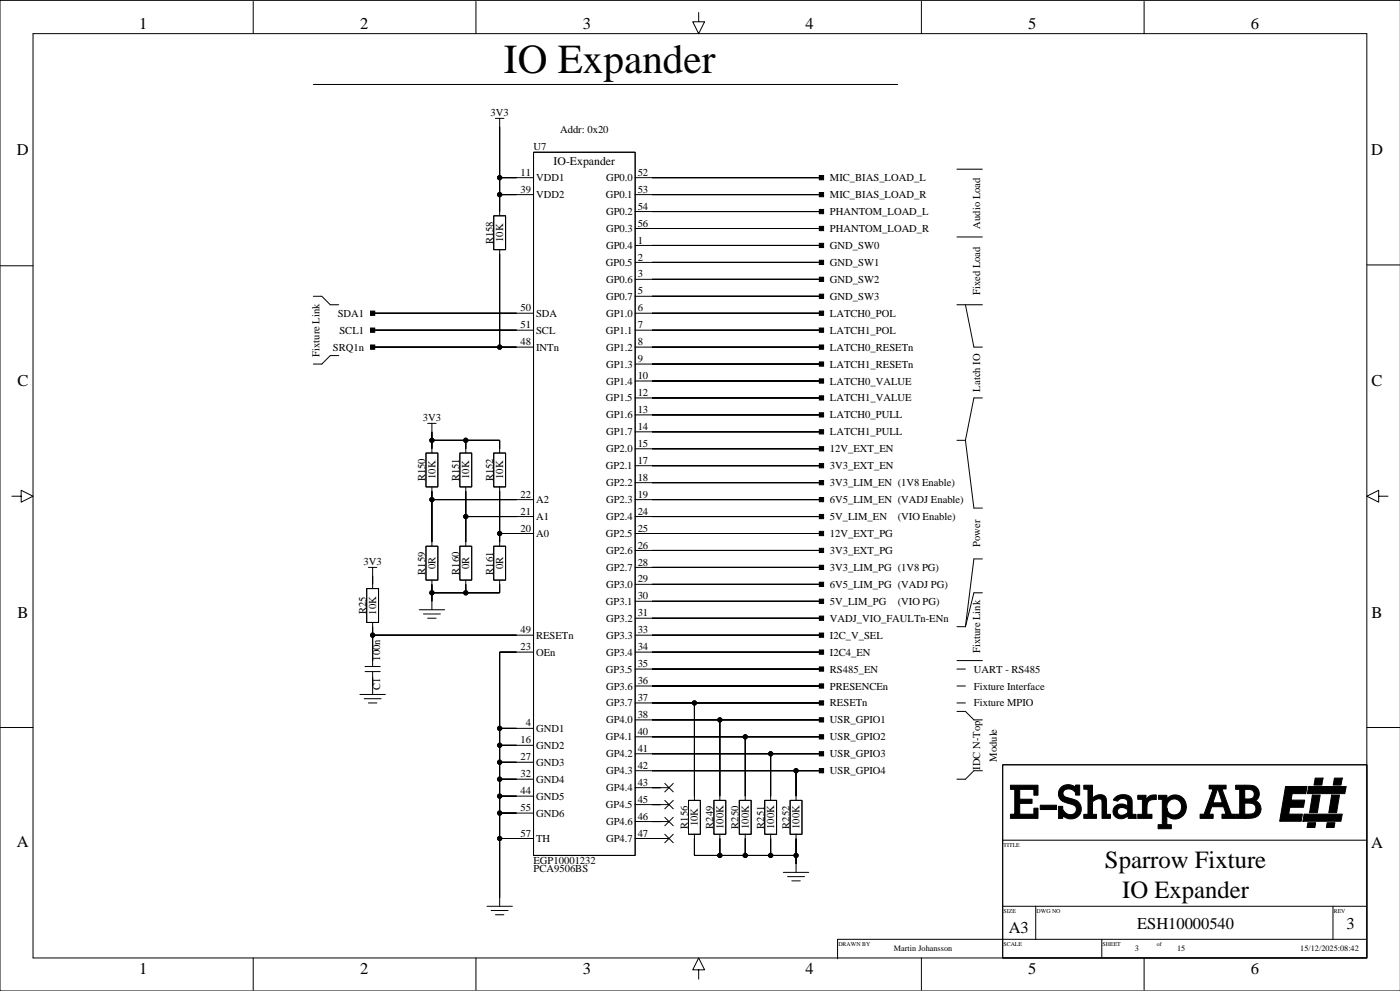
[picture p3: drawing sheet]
<svg xmlns="http://www.w3.org/2000/svg" width="420mm" height="297mm" viewBox="0 0 420 297" stroke-linecap="round" stroke-linejoin="round" font-family="sans-serif">
<g fill="none" stroke="#000" stroke-width=".3">
<path d="M9.9 10.1h400v277h-400zM75.9 .4v9.7M142.7 .4v9.7M209.5 3.7v2.8h1.8l-1.8 3.6-1.8-3.6h1.8M276.3 .4v9.7M343.1 .4v9.7M419.9 .1h-419.9v296.9h419.9M94 25.3h175.2M148.6 35.5h1.2v29.2M149.8 38h.1M149.8 35.5h1.3M149.8 53.3h10.2"/>
<path d="M149.8 58.3h10.2M160 45.6h30.5v210.8h-30.5zM190.5 53.3h55.8M190.5 58.3h55.8M287 50.7h7.6M0 79.7h9.9M148 64.7h3.6v10.1h-3.6zM149.8 74.8v29.2M190.5 78.6h55.8M190.5 73.6h55.8M190.5 63.4h55.8M190.5 68.5h55.8"/>
<path d="M287 71h7.6M409.9 79.4h9.9M94 88.8h2.5l2.5 2.5h2.6M111.7 93.9h48.3M111.7 99h48.3M190.5 88.8h55.8M190.5 83.7h55.8M190.5 93.9h55.8M190.5 99h55.8M287 91.3h7.6M289.5 91.3l2.5 12.7h2.6M101.6 106.6h-2.6l-2.5 2.5h-2.5"/>
<path d="M111.7 104h48.3M190.5 104h55.8M190.5 119.3h55.8M190.5 114.2h55.8M190.5 109.1h55.8M294.6 119.3h-2.6l-2.5 12.7M127.7 135.8h3.6v10.1h-3.6zM128.2 126.9h1.3v8.9M129.5 129.4h.1M129.5 132h20.3v3.8M129.5 126.9h1.3M137.9 135.8h3.5v10.1h-3.5z"/>
<path d="M139.7 132v3.8M148 135.8h3.6v10.1h-3.6zM190.5 129.4h55.8M190.5 124.4h55.8M190.5 134.5h55.8M190.5 139.6h55.8M287 132h2.5M289.5 132l2.5 20.3h2.6M3.6 148.7h2.7v-1.7l3.6 1.7-3.6 1.8v-1.8M129.5 149.8h30.5M129.5 145.9v17.8M139.7 154.8h20.3"/>
<path d="M139.7 145.9v17.8M149.8 159.9h10.2M149.8 145.9v17.8M190.5 159.9h55.8M190.5 154.8h55.8M190.5 144.7h55.8M190.5 149.8h55.8M413.4 148.7v-1.7l-3.5 1.7 3.5 1.8v-1.8h2.8M110 176.4h3.5v10.2h-3.5zM110.5 170.1h1.2v6.3M111.7 172.6h.1M111.7 170.1h1.3"/>
<path d="M127.7 163.7h3.6v10.2h-3.6zM129.5 173.9v8.9M137.9 163.7h3.5v10.2h-3.5zM139.7 173.9v3.8M148 163.7h3.6v10.2h-3.6zM149.8 173.9v3.8h-20.3M190.5 170.1h55.8M190.5 165h55.8M190.5 175.1h55.8M294.6 177.7h-2.6l-2.5 10.1M294.6 167.5h-2.6l-2.5 20.3M109.4 199.8h4.6"/>
<path d="M111.7 186.6v13.2M111.7 190.4h48.3M125.7 182.8h7.6M127 184h5.1M128.2 185.3h2.6M160 195.5h-10.2v76.1M190.5 190.4h55.8M190.5 195.5h55.8M190.5 180.2h55.8M190.5 185.3h55.8M287 187.8h2.5M287 198h7.6"/>
<path d="M0 218.1h9.9M107.9 208.2h7.6M109.2 209.4h5.1M109.4 201.3h4.6M110.5 210.7h2.5M111.7 201.3v6.9M149.8 218.3h10.2M190.5 210.7h55.8M190.5 205.6h55.8M190.5 200.5h55.8M190.5 215.8h55.8M208.2 210.7v29.2"/>
<path d="M215.9 215.8v24.1M287 210.7h2.5M287 205.6h2.5M287 200.5h2.5M287 213.2h2.5l2.5 2.6h2.6M409.9 218.1h9.9M149.8 223.4h10.2M149.8 228.5h10.2M149.8 233.6h10.2M149.8 238.6h10.2M190.5 236.1h10.1M190.5 220.9h55.8"/>
<path d="M190.5 225.9h55.8M190.5 231h55.8M199.3 234.8l2.6 2.6M199.3 239.9l2.6 2.5M201.9 234.8l-2.6 2.6M201.9 239.9l-2.6 2.5M206.5 239.9h3.5v10.2h-3.5zM214.1 239.9h3.5v10.2h-3.5zM221.7 239.9h3.5v10.2h-3.5zM223.5 220.9v19M229.3 239.9h3.6v10.2h-3.6zM231.1 225.9v14"/>
<path d="M236.9 239.9h3.6v10.2h-3.6zM238.7 231v8.9M294.6 231h-2.6l-2.5 2.6h-2.5M300.7 229.2h109.2v57.9h-109.2zM149.8 251.3h10.2M149.8 243.7h10.2M190.5 251.3h10.1M190.5 246.3h10.1M190.5 241.2h10.1M199.3 245l2.6 2.5M199.3 250.1l2.6 2.5M201.9 245l-2.6 2.5"/>
<path d="M201.9 250.1l-2.6 2.5M208.2 250.1v6.3h30.5M215.9 250.1v6.3M223.5 250.1v6.3M231.1 250.1v6.3M238.7 250.1v11.4M300.7 251.8h108.9M146 271.6h7.6M147.3 272.9h5.1M148.6 274.2h2.5M234.9 261.5h7.6M236.2 262.8h5"/>
<path d="M237.4 264h2.6M300.7 271.6h108.9M310.6 271.6v9.9M399.7 271.6v9.9M75.9 287.1v9.7M142.7 287.1v9.7M209.5 290.7h1.8l-1.8-3.6-1.8 3.6h1.8v2.8M276.3 287.1v9.7M330.4 281.5v5.6M343.1 287.1v9.7M409.6 281.5h-158.5v5.9"/>
<circle cx="149.8" cy="53.3" r=".63"/>
<circle cx="149.8" cy="58.3" r=".63"/>
<circle cx="149.8" cy="104" r=".63"/>
<circle cx="129.5" cy="132" r=".63"/>
<circle cx="139.7" cy="132" r=".63"/>
<circle cx="129.5" cy="149.8" r=".63"/>
<circle cx="139.7" cy="154.8" r=".63"/>
<circle cx="149.8" cy="159.9" r=".63"/>
<circle cx="129.5" cy="177.7" r=".63"/>
<circle cx="139.7" cy="177.7" r=".63"/>
<circle cx="111.7" cy="190.4" r=".63"/>
<circle cx="149.8" cy="218.3" r=".63"/>
<circle cx="208.2" cy="210.7" r=".63"/>
<circle cx="215.9" cy="215.8" r=".63"/>
<circle cx="149.8" cy="233.6" r=".63"/>
<circle cx="149.8" cy="238.6" r=".63"/>
<circle cx="149.8" cy="223.4" r=".63"/>
<circle cx="149.8" cy="228.5" r=".63"/>
<circle cx="223.5" cy="220.9" r=".63"/>
<circle cx="231.1" cy="225.9" r=".63"/>
<circle cx="238.7" cy="231" r=".63"/>
<circle cx="149.8" cy="251.3" r=".63"/>
<circle cx="149.8" cy="243.7" r=".63"/>
<circle cx="215.9" cy="256.4" r=".63"/>
<circle cx="223.5" cy="256.4" r=".63"/>
<circle cx="231.1" cy="256.4" r=".63"/>
<circle cx="238.7" cy="256.4" r=".63"/>
</g>
<g fill="#000" stroke="#000" stroke-width=".3">
<path d="M149.8 38v15.3z" fill-rule="evenodd"/>
<path d="M149.8 58.3v5.1z" fill-rule="evenodd"/>
<path d="M149.8 53.3v5z" fill-rule="evenodd"/>
<path d="M149.8 58.3h5.1z" fill-rule="evenodd"/>
<path d="M149.8 53.3h5.1z" fill-rule="evenodd"/>
<path d="M245.7 52.6h1.3v1.3h-1.3z" fill-rule="evenodd"/>
<path d="M245.7 57.7h1.3v1.3h-1.3z" fill-rule="evenodd"/>
<path d="M195.5 53.3h50.8z" fill-rule="evenodd"/>
<path d="M195.5 58.3h50.8z" fill-rule="evenodd"/>
<path d="M149.8 76.1v27.9z" fill-rule="evenodd"/>
<path d="M245.7 72.9h1.3v1.3h-1.3z" fill-rule="evenodd"/>
<path d="M245.7 78h1.3v1.3h-1.3z" fill-rule="evenodd"/>
<path d="M245.7 62.8h1.3v1.2h-1.3z" fill-rule="evenodd"/>
<path d="M245.7 67.9h1.3v1.2h-1.3z" fill-rule="evenodd"/>
<path d="M195.5 73.6h50.8z" fill-rule="evenodd"/>
<path d="M195.5 78.6h50.8z" fill-rule="evenodd"/>
<path d="M195.5 63.4h50.8z" fill-rule="evenodd"/>
<path d="M195.5 68.5h50.8z" fill-rule="evenodd"/>
<path d="M111.1 93.3h1.3v1.2h-1.3z" fill-rule="evenodd"/>
<path d="M111.1 98.3h1.3v1.3h-1.3z" fill-rule="evenodd"/>
<path d="M111.7 93.9h43.2z" fill-rule="evenodd"/>
<path d="M111.7 99h43.2z" fill-rule="evenodd"/>
<path d="M245.7 83.1h1.3v1.3h-1.3z" fill-rule="evenodd"/>
<path d="M245.7 88.2h1.3v1.2h-1.3z" fill-rule="evenodd"/>
<path d="M245.7 93.3h1.3v1.2h-1.3z" fill-rule="evenodd"/>
<path d="M245.7 98.3h1.3v1.3h-1.3z" fill-rule="evenodd"/>
<path d="M195.5 83.7h50.8z" fill-rule="evenodd"/>
<path d="M195.5 88.8h50.8z" fill-rule="evenodd"/>
<path d="M195.5 93.9h50.8z" fill-rule="evenodd"/>
<path d="M195.5 99h50.8z" fill-rule="evenodd"/>
<path d="M111.1 103.4h1.3v1.3h-1.3z" fill-rule="evenodd"/>
<path d="M111.7 104h38.1z" fill-rule="evenodd"/>
<path d="M149.8 104h5.1z" fill-rule="evenodd"/>
<path d="M245.7 103.4h1.3v1.3h-1.3z" fill-rule="evenodd"/>
<path d="M245.7 108.5h1.3v1.3h-1.3z" fill-rule="evenodd"/>
<path d="M245.7 113.6h1.3v1.2h-1.3z" fill-rule="evenodd"/>
<path d="M245.7 118.6h1.3v1.3h-1.3z" fill-rule="evenodd"/>
<path d="M195.5 104h50.8z" fill-rule="evenodd"/>
<path d="M195.5 109.1h50.8z" fill-rule="evenodd"/>
<path d="M195.5 114.2h50.8z" fill-rule="evenodd"/>
<path d="M195.5 119.3h50.8z" fill-rule="evenodd"/>
<path d="M129.5 129.4v2.6z" fill-rule="evenodd"/>
<path d="M129.5 132v2.5z" fill-rule="evenodd"/>
<path d="M129.5 132h10.2z" fill-rule="evenodd"/>
<path d="M139.7 132v2.5z" fill-rule="evenodd"/>
<path d="M149.8 132v2.5z" fill-rule="evenodd"/>
<path d="M139.7 132h10.1z" fill-rule="evenodd"/>
<path d="M245.7 123.7h1.3v1.3h-1.3z" fill-rule="evenodd"/>
<path d="M245.7 128.8h1.3v1.3h-1.3z" fill-rule="evenodd"/>
<path d="M245.7 133.9h1.3v1.3h-1.3z" fill-rule="evenodd"/>
<path d="M195.5 124.4h50.8z" fill-rule="evenodd"/>
<path d="M195.5 129.4h50.8z" fill-rule="evenodd"/>
<path d="M195.5 139.6h50.8z" fill-rule="evenodd"/>
<path d="M195.5 134.5h50.8z" fill-rule="evenodd"/>
<path d="M129.5 147.2v2.6z" fill-rule="evenodd"/>
<path d="M129.5 149.8v12.6z" fill-rule="evenodd"/>
<path d="M139.7 147.2v7.6z" fill-rule="evenodd"/>
<path d="M139.7 154.8v7.6z" fill-rule="evenodd"/>
<path d="M149.8 159.9v2.5z" fill-rule="evenodd"/>
<path d="M149.8 147.2v12.7z" fill-rule="evenodd"/>
<path d="M129.5 149.8h25.4z" fill-rule="evenodd"/>
<path d="M149.8 159.9h5.1z" fill-rule="evenodd"/>
<path d="M139.7 154.8h15.2z" fill-rule="evenodd"/>
<path d="M245.7 154.2h1.3v1.3h-1.3z" fill-rule="evenodd"/>
<path d="M245.7 139h1.3v1.2h-1.3z" fill-rule="evenodd"/>
<path d="M245.7 144h1.3v1.3h-1.3z" fill-rule="evenodd"/>
<path d="M245.7 149.1h1.3v1.3h-1.3z" fill-rule="evenodd"/>
<path d="M195.5 154.8h50.8z" fill-rule="evenodd"/>
<path d="M195.5 159.9h50.8z" fill-rule="evenodd"/>
<path d="M195.5 144.7h50.8z" fill-rule="evenodd"/>
<path d="M195.5 149.8h50.8z" fill-rule="evenodd"/>
<path d="M111.7 172.6v2.5z" fill-rule="evenodd"/>
<path d="M129.5 177.7v2.5z" fill-rule="evenodd"/>
<path d="M129.5 175.1v2.6z" fill-rule="evenodd"/>
<path d="M139.7 175.1v2.6z" fill-rule="evenodd"/>
<path d="M129.5 177.7h10.2z" fill-rule="evenodd"/>
<path d="M149.8 175.1v2.6z" fill-rule="evenodd"/>
<path d="M139.7 177.7h10.1z" fill-rule="evenodd"/>
<path d="M245.7 159.3h1.3v1.2h-1.3z" fill-rule="evenodd"/>
<path d="M245.7 169.4h1.3v1.3h-1.3z" fill-rule="evenodd"/>
<path d="M245.7 164.4h1.3v1.2h-1.3z" fill-rule="evenodd"/>
<path d="M245.7 174.5h1.3v1.3h-1.3z" fill-rule="evenodd"/>
<path d="M195.5 170.1h50.8z" fill-rule="evenodd"/>
<path d="M195.5 165h50.8z" fill-rule="evenodd"/>
<path d="M195.5 175.1h50.8z" fill-rule="evenodd"/>
<path d="M111.7 190.4v7.6z" fill-rule="evenodd"/>
<path d="M111.7 187.8v2.6z" fill-rule="evenodd"/>
<path d="M149.8 195.5v22.8z" fill-rule="evenodd"/>
<path d="M111.7 190.4h43.2z" fill-rule="evenodd"/>
<path d="M149.8 195.5h5.1z" fill-rule="evenodd"/>
<path d="M245.7 179.6h1.3v1.3h-1.3z" fill-rule="evenodd"/>
<path d="M245.7 189.7h1.3v1.3h-1.3z" fill-rule="evenodd"/>
<path d="M245.7 194.8h1.3v1.3h-1.3z" fill-rule="evenodd"/>
<path d="M245.7 184.7h1.3v1.2h-1.3z" fill-rule="evenodd"/>
<path d="M195.5 180.2h50.8z" fill-rule="evenodd"/>
<path d="M195.5 190.4h50.8z" fill-rule="evenodd"/>
<path d="M195.5 195.5h50.8z" fill-rule="evenodd"/>
<path d="M195.5 185.3h50.8z" fill-rule="evenodd"/>
<path d="M111.7 203.1v2.5z" fill-rule="evenodd"/>
<path d="M149.8 218.3v5.1z" fill-rule="evenodd"/>
<path d="M149.8 218.3h5.1z" fill-rule="evenodd"/>
<path d="M208.2 210.7v27.9z" fill-rule="evenodd"/>
<path d="M195.5 210.7h12.7z" fill-rule="evenodd"/>
<path d="M215.9 215.8v22.8z" fill-rule="evenodd"/>
<path d="M195.5 215.8h20.4z" fill-rule="evenodd"/>
<path d="M245.7 199.9h1.3v1.3h-1.3z" fill-rule="evenodd"/>
<path d="M245.7 205h1.3v1.3h-1.3z" fill-rule="evenodd"/>
<path d="M245.7 210.1h1.3v1.2h-1.3z" fill-rule="evenodd"/>
<path d="M245.7 215.1h1.3v1.3h-1.3z" fill-rule="evenodd"/>
<path d="M195.5 200.5h50.8z" fill-rule="evenodd"/>
<path d="M195.5 205.6h50.8z" fill-rule="evenodd"/>
<path d="M208.2 210.7h38.1z" fill-rule="evenodd"/>
<path d="M215.9 215.8h30.4z" fill-rule="evenodd"/>
<path d="M149.8 228.5v5.1z" fill-rule="evenodd"/>
<path d="M149.8 238.6v5.1z" fill-rule="evenodd"/>
<path d="M149.8 223.4v5.1z" fill-rule="evenodd"/>
<path d="M149.8 233.6v5z" fill-rule="evenodd"/>
<path d="M149.8 233.6h5.1z" fill-rule="evenodd"/>
<path d="M149.8 228.5h5.1z" fill-rule="evenodd"/>
<path d="M149.8 238.6h5.1z" fill-rule="evenodd"/>
<path d="M149.8 223.4h5.1z" fill-rule="evenodd"/>
<path d="M195.5 236.1h2.6z" fill-rule="evenodd"/>
<path d="M195.5 220.9h28z" fill-rule="evenodd"/>
<path d="M223.5 220.9v17.7z" fill-rule="evenodd"/>
<path d="M231.1 225.9v12.7z" fill-rule="evenodd"/>
<path d="M195.5 225.9h35.6z" fill-rule="evenodd"/>
<path d="M238.7 231v7.6z" fill-rule="evenodd"/>
<path d="M195.5 231h43.2z" fill-rule="evenodd"/>
<path d="M245.7 220.2h1.3v1.3h-1.3z" fill-rule="evenodd"/>
<path d="M245.7 225.3h1.3v1.3h-1.3z" fill-rule="evenodd"/>
<path d="M245.7 230.4h1.3v1.2h-1.3z" fill-rule="evenodd"/>
<path d="M223.5 220.9h22.8z" fill-rule="evenodd"/>
<path d="M231.1 225.9h15.2z" fill-rule="evenodd"/>
<path d="M238.7 231h7.6z" fill-rule="evenodd"/>
<path d="M393.5 238.3h2.4l-.9 5.3h-2.3z" fill-rule="evenodd"/>
<path d="M394.4 233.2h2.3l-.3 2.1h-2.4z" fill-rule="evenodd"/>
<path d="M399.3 238.3h2.4l-.9 5.3h-2.3z" fill-rule="evenodd"/>
<path d="M392.4 235.7h11.3l-.4 2.2h-11.3z" fill-rule="evenodd"/>
<path d="M400.1 233.2h2.4l-.4 2.1h-2.3z" fill-rule="evenodd"/>
<path d="M149.8 251.3v17.8z" fill-rule="evenodd"/>
<path d="M149.8 243.7v7.6z" fill-rule="evenodd"/>
<path d="M149.8 243.7h5.1z" fill-rule="evenodd"/>
<path d="M149.8 251.3h5.1z" fill-rule="evenodd"/>
<path d="M195.5 241.2h2.6z" fill-rule="evenodd"/>
<path d="M195.5 246.3h2.6z" fill-rule="evenodd"/>
<path d="M195.5 251.3h2.6z" fill-rule="evenodd"/>
<path d="M208.2 251.3v5.1z" fill-rule="evenodd"/>
<path d="M208.2 256.4h7.7z" fill-rule="evenodd"/>
<path d="M215.9 251.3v5.1z" fill-rule="evenodd"/>
<path d="M223.5 251.3v5.1z" fill-rule="evenodd"/>
<path d="M215.9 256.4h7.6z" fill-rule="evenodd"/>
<path d="M231.1 251.3v5.1z" fill-rule="evenodd"/>
<path d="M223.5 256.4h7.6z" fill-rule="evenodd"/>
<path d="M238.7 251.3v5.1z" fill-rule="evenodd"/>
<path d="M238.7 256.4v2.5z" fill-rule="evenodd"/>
<path d="M231.1 256.4h7.6z" fill-rule="evenodd"/>
<path d="M303 235.4h8.3v3h-1.3v-1.8h-4.2v3h3.7v1.2h-3.7v3.3h4.2v-1.9h1.3v3.1h-8.3v-1.2h1.3v-7.5h-1.3z" fill-rule="evenodd"/>
<path d="M311.9 241.3h4.9v1.3h-4.9z" fill-rule="evenodd"/>
<path d="M318.1 236.1a3.4 3.4 0 0 1 4.4-.1v-.7h1.2v3h-1.2a1.9 1.9 0 0 0-2.1-1.8 1.37 1.37 0 0 0-1.7 1.3 1.37 1.37 0 0 0 1.6 1.4l1.1 .2a3.1 3.1 0 0 1 2.6 4.3 3.1 3.1 0 0 1-4.9 1.1l-.4-.3v.8h-1.3v-3.6h1.3a2.36 2.36 0 0 0 2.3 2.5 1.61 1.61 0 0 0 1.8-1.6 1.61 1.61 0 0 0-1.8-1.6l-1-.3a2.79 2.79 0 0 1-2.4-1.7 2.79 2.79 0 0 1 .5-2.9z" fill-rule="evenodd"/>
<path d="M325 235.4h2.6v3.8a2.57 2.57 0 0 1 3.9-.3l.3 1.2v4h1.2v1.2h-2.5l-.1-4.9-.2-.8a1.58 1.58 0 0 0-2.1 .4l-.5 .3v3.8h1.2v1.2h-3.8v-1.2h1.2v-7.5h-1.2z" fill-rule="evenodd"/>
<path d="M334.5 239a3.3 3.3 0 0 1 4.7 .2l.3 1.1v3.8h1.2v1.2h-2.4l-.1-2.6a1.8 1.8 0 0 0-3.1 .2 1.32 1.32 0 0 0 .6 1.4 1.32 1.32 0 0 0 1.5-.1l.9-.7v1.1a2.39 2.39 0 0 1-3.2 .6 2.39 2.39 0 0 1-.8-3.2 2.93 2.93 0 0 1 4.1-.4l-.1-1.4-.4-.5a1.85 1.85 0 0 0-2.6 .4l-1.3-.3z" fill-rule="evenodd"/>
<path d="M341.2 238.4h2.4v1.5l.5-.8 .7-.6 1.9-.2v1.3a2.04 2.04 0 0 0-2.7 1.6l-.1 2.9h1.5v1.2h-4.2v-1.2h1.4v-4.5h-1.4z" fill-rule="evenodd"/>
<path d="M347.4 238.4h2.5v1.1a3.4 3.4 0 0 1 4.4-.7 3.4 3.4 0 0 1 1.3 4.3 3.4 3.4 0 0 1-5.7 1.3v-2.1l.4 1a2.29 2.29 0 0 0 3.2 .3 2.29 2.29 0 0 0 .3-3.2 2.29 2.29 0 0 0-3.2-.3l-.6 .8-.1 .8v5.5h1.3v1.2h-3.9v-1.2h1.2v-7.6h-1.1z" fill-rule="evenodd"/>
<path d="M362.6 235.4h2.5v1.1l-1.4 4.1h2.8l-1.4-4.1v-1.1h2.6v1.1h-1.3l2.8 7.6h1.1v1.2h-3.9v-1.2h1.3l-.8-2.3h-3.6l-.7 2.3h1.2v1.2h-3.9v-1.2h1.2l2.7-7.6h-1.2z" fill-rule="evenodd"/>
<path d="M370.5 235.4h2.7v4.1h1a1.51 1.51 0 0 0 1.9-1.5 1.51 1.51 0 0 0-1.9-1.4h-.9v-1.2h.5a3 3 0 0 1 3.7 1.7 2.38 2.38 0 0 1-1.1 2.9 2.77 2.77 0 0 1 1.6 3.4 2.77 2.77 0 0 1-3.3 1.9h-1.4v-1.2l1.5-.1a1.68 1.68 0 0 0 1.8-1.8 1.68 1.68 0 0 0-2.2-1.5h-1.2v4.6h-2.7v-1.2h1.2v-7.5h-1.2z" fill-rule="evenodd"/>
<path d="M385.5 235.7h6.4l-.3 2.2h-4.1l-.4 1.9h4.1l-.3 2.2h-4.1l-.4 2h4.1l-.3 2.2h-6.5z" fill-rule="evenodd"/>
<path d="M391 244h11.5l-.4 2.2h-11.4z" fill-rule="evenodd"/>
<path d="M392.2 246.6h2.3l-.2 1.4h-2.3z" fill-rule="evenodd"/>
<path d="M398 246.6h2.3l-.2 1.4h-2.4z" fill-rule="evenodd"/>
<circle cx="149.8" cy="53.3" r=".63"/>
<circle cx="149.8" cy="58.3" r=".63"/>
<circle cx="149.8" cy="104" r=".63"/>
<circle cx="129.5" cy="132" r=".63"/>
<circle cx="139.7" cy="132" r=".63"/>
<circle cx="129.5" cy="149.8" r=".63"/>
<circle cx="139.7" cy="154.8" r=".63"/>
<circle cx="149.8" cy="159.9" r=".63"/>
<circle cx="129.5" cy="177.7" r=".63"/>
<circle cx="139.7" cy="177.7" r=".63"/>
<circle cx="111.7" cy="190.4" r=".63"/>
<circle cx="149.8" cy="218.3" r=".63"/>
<circle cx="208.2" cy="210.7" r=".63"/>
<circle cx="215.9" cy="215.8" r=".63"/>
<circle cx="149.8" cy="233.6" r=".63"/>
<circle cx="149.8" cy="238.6" r=".63"/>
<circle cx="149.8" cy="223.4" r=".63"/>
<circle cx="149.8" cy="228.5" r=".63"/>
<circle cx="223.5" cy="220.9" r=".63"/>
<circle cx="231.1" cy="225.9" r=".63"/>
<circle cx="238.7" cy="231" r=".63"/>
<circle cx="149.8" cy="251.3" r=".63"/>
<circle cx="149.8" cy="243.7" r=".63"/>
<circle cx="215.9" cy="256.4" r=".63"/>
<circle cx="223.5" cy="256.4" r=".63"/>
<circle cx="231.1" cy="256.4" r=".63"/>
<circle cx="238.7" cy="256.4" r=".63"/>
</g>
<text font-size="12.3" x="151.1" y="21.8">IO Expander</text>
<g font-size="7.4">
<text x="331.3" y="260.2">Sparrow Fixture</text>
<text x="336.5" y="269">IO Expander</text>
</g>
<g font-size="4.9">
<text x="41.7" y="8.7">1</text>
<text x="108" y="8.7">2</text>
<text x="174.7" y="8.7">3</text>
<text x="241.5" y="8.7">4</text>
<text x="308.3" y="8.7">5</text>
<text x="375.1" y="8.7">6</text>
<text x="5.1" y="46.5">D</text>
<text x="411.1" y="46.5">D</text>
<text x="5.2" y="115.8">C</text>
<text x="411.3" y="115.8">C</text>
<text x="5.2" y="185.2">B</text>
<text x="411.3" y="185.2">B</text>
<text x="5.1" y="254">A</text>
<text x="411.1" y="254.2">A</text>
<text x="302.5" y="279.6">A3</text>
<text x="341" y="278.4">ESH10000540</text>
<text x="403.8" y="278.4">3</text>
<text x="41.7" y="291.8">1</text>
<text x="108" y="291.8">2</text>
<text x="174.7" y="291.8">3</text>
<text x="241.5" y="291.8">4</text>
<text x="308.3" y="291.8">5</text>
<text x="375.1" y="291.8">6</text>
</g>
<text font-size="3.5" x="166" y="49.3">IO-Expander</text>
<g font-size="3.2">
<text x="147.1" y="34.7">3V3</text>
<text x="167.9" y="40">Addr: 0x20</text>
<text x="160" y="45.1">U7</text>
<text x="156" y="52.7">11</text>
<text x="191.2" y="52.7">52</text>
<text x="156" y="57.8">39</text>
<text x="160.7" y="54.3">VDD1</text>
<text x="160.7" y="59.4">VDD2</text>
<text x="181.7" y="59.4">GP0.1</text>
<text x="181.7" y="54.3">GP0.0</text>
<text x="191.2" y="57.8">53</text>
<text x="248.9" y="54.3">MIC_BIAS_LOAD_L</text>
<text x="248.9" y="59.4">MIC_BIAS_LOAD_R</text>
<text x="181.7" y="64.5">GP0.2</text>
<text x="191.2" y="62.8">54</text>
<text x="248.9" y="64.5">PHANTOM_LOAD_L</text>
<text x="181.7" y="69.5">GP0.3</text>
<text x="191.2" y="67.9">56</text>
<text x="248.9" y="69.5">PHANTOM_LOAD_R</text>
<text x="293.9" y="68.5" transform="rotate(-90 293.9 68.5)">Audio Load</text>
<text x="147.8" y="73.2" transform="rotate(-90 147.8 73.2)">R158</text>
<text x="150.9" y="72.5" transform="rotate(-90 150.9 72.5)">10K</text>
<text x="181.7" y="74.6">GP0.4</text>
<text x="191.2" y="73">1</text>
<text x="248.9" y="74.6">GND_SW0</text>
<text x="181.7" y="79.7">GP0.5</text>
<text x="191.2" y="83.2">3</text>
<text x="191.2" y="78.1">2</text>
<text x="248.9" y="79.7">GND_SW1</text>
<text x="181.7" y="89.9">GP0.7</text>
<text x="181.7" y="84.8">GP0.6</text>
<text x="191.2" y="88.2">5</text>
<text x="248.9" y="84.8">GND_SW2</text>
<text x="248.9" y="89.9">GND_SW3</text>
<text x="293.9" y="88.5" transform="rotate(-90 293.9 88.5)">Fixed Load</text>
<text x="101.3" y="94.9">SDA1</text>
<text x="156" y="93.3">50</text>
<text x="160.7" y="94.9">SDA</text>
<text x="181.7" y="94.9">GP1.0</text>
<text x="191.2" y="93.3">6</text>
<text x="248.9" y="94.9">LATCH0_POL</text>
<text x="101.8" y="100">SCL1</text>
<text x="156" y="98.4">51</text>
<text x="160.7" y="100">SCL</text>
<text x="181.7" y="100">GP1.1</text>
<text x="191.2" y="98.4">7</text>
<text x="248.9" y="100">LATCH1_POL</text>
<text x="95.8" y="106.9" transform="rotate(-90 95.8 106.9)">Fixture Link</text>
<text x="99.8" y="105.1">SRQ1n</text>
<text x="156" y="103.5">48</text>
<text x="160.7" y="105.1">INTn</text>
<text x="181.7" y="105.1">GP1.2</text>
<text x="191.2" y="103.5">8</text>
<text x="248.9" y="105.1">LATCH0_RESETn</text>
<text x="181.7" y="110.2">GP1.3</text>
<text x="191.2" y="113.6">10</text>
<text x="191.2" y="108.6">9</text>
<text x="248.9" y="110.2">LATCH1_RESETn</text>
<text x="181.7" y="115.3">GP1.4</text>
<text x="191.2" y="118.7">12</text>
<text x="248.9" y="115.3">LATCH0_VALUE</text>
<text x="293.9" y="117.3" transform="rotate(-90 293.9 117.3)">Latch IO</text>
<text x="181.7" y="120.3">GP1.5</text>
<text x="181.7" y="125.4">GP1.6</text>
<text x="191.2" y="123.8">13</text>
<text x="248.9" y="120.3">LATCH1_VALUE</text>
<text x="248.9" y="125.4">LATCH0_PULL</text>
<text x="126.8" y="126.1">3V3</text>
<text x="181.7" y="130.5">GP1.7</text>
<text x="191.2" y="128.9">14</text>
<text x="248.9" y="130.5">LATCH1_PULL</text>
<text x="181.7" y="135.6">GP2.0</text>
<text x="191.2" y="134">15</text>
<text x="248.9" y="135.6">12V_EXT_EN</text>
<text x="130.6" y="143.6" transform="rotate(-90 130.6 143.6)">10K</text>
<text x="140.7" y="143.6" transform="rotate(-90 140.7 143.6)">10K</text>
<text x="150.9" y="143.6" transform="rotate(-90 150.9 143.6)">10K</text>
<text x="181.7" y="140.6">GP2.1</text>
<text x="191.2" y="139">17</text>
<text x="248.9" y="140.6">3V3_EXT_EN</text>
<text x="127.5" y="144.3" transform="rotate(-90 127.5 144.3)">R150</text>
<text x="137.7" y="144.3" transform="rotate(-90 137.7 144.3)">R151</text>
<text x="147.8" y="144.3" transform="rotate(-90 147.8 144.3)">R152</text>
<text x="156" y="149.2">22</text>
<text x="181.7" y="145.7">GP2.2</text>
<text x="191.2" y="144.1">18</text>
<text x="191.2" y="149.2">19</text>
<text x="248.9" y="145.7">3V3_LIM_EN (1V8 Enable)</text>
<text x="156" y="154.3">21</text>
<text x="160.7" y="155.9">A1</text>
<text x="160.7" y="150.8">A2</text>
<text x="181.7" y="155.9">GP2.4</text>
<text x="181.7" y="150.8">GP2.3</text>
<text x="191.2" y="154.3">24</text>
<text x="248.9" y="155.9">5V_LIM_EN</text>
<text x="248.9" y="150.8">6V5_LIM_EN (VADJ Enable)</text>
<text x="269.2" y="155.9">(VIO Enable)</text>
<text x="156" y="159.3">20</text>
<text x="160.7" y="161">A0</text>
<text x="181.7" y="161">GP2.5</text>
<text x="191.2" y="159.3">25</text>
<text x="248.9" y="161">12V_EXT_PG</text>
<text x="181.7" y="166">GP2.6</text>
<text x="191.2" y="164.4">26</text>
<text x="248.9" y="166">3V3_EXT_PG</text>
<text x="293.9" y="164" transform="rotate(-90 293.9 164)">Power</text>
<text x="109" y="169.2">3V3</text>
<text x="127.5" y="172.2" transform="rotate(-90 127.5 172.2)">R159</text>
<text x="130.6" y="170.7" transform="rotate(-90 130.6 170.7)">0R</text>
<text x="137.7" y="172.2" transform="rotate(-90 137.7 172.2)">R160</text>
<text x="140.7" y="170.7" transform="rotate(-90 140.7 170.7)">0R</text>
<text x="147.8" y="172.2" transform="rotate(-90 147.8 172.2)">R161</text>
<text x="150.9" y="170.7" transform="rotate(-90 150.9 170.7)">0R</text>
<text x="181.7" y="171.1">GP2.7</text>
<text x="191.2" y="169.5">28</text>
<text x="248.9" y="171.1">3V3_LIM_PG (1V8 PG)</text>
<text x="181.7" y="176.2">GP3.0</text>
<text x="191.2" y="174.6">29</text>
<text x="191.2" y="179.7">30</text>
<text x="248.9" y="176.2">6V5_LIM_PG (VADJ PG)</text>
<text x="109.8" y="184.1" transform="rotate(-90 109.8 184.1)">R25</text>
<text x="112.8" y="184.2" transform="rotate(-90 112.8 184.2)">10K</text>
<text x="181.7" y="181.3">GP3.1</text>
<text x="191.2" y="184.7">31</text>
<text x="248.9" y="181.3">5V_LIM_PG</text>
<text x="269.2" y="181.3">(VIO PG)</text>
<text x="156" y="189.8">49</text>
<text x="160.7" y="191.4">RESETn</text>
<text x="181.7" y="186.4">GP3.2</text>
<text x="181.7" y="191.4">GP3.3</text>
<text x="191.2" y="189.8">33</text>
<text x="248.9" y="191.4">I2C_V_SEL</text>
<text x="248.9" y="186.4">VADJ_VIO_FAULTn-ENn</text>
<text x="156" y="194.9">23</text>
<text x="160.7" y="196.5">OEn</text>
<text x="181.7" y="196.5">GP3.4</text>
<text x="191.2" y="194.9">34</text>
<text x="248.9" y="196.5">I2C4_EN</text>
<text x="293.9" y="195.8" transform="rotate(-90 293.9 195.8)">Fixture Link</text>
<text x="114" y="198" transform="rotate(-90 114 198)">100n</text>
<text x="181.7" y="201.6">GP3.5</text>
<text x="191.2" y="200">35</text>
<text x="248.9" y="201.6">RS485_EN</text>
<text x="292" y="201.6">UART - RS485</text>
<text x="114" y="206.8" transform="rotate(-90 114 206.8)">C1</text>
<text x="181.7" y="206.7">GP3.6</text>
<text x="191.2" y="205.1">36</text>
<text x="248.9" y="206.7">PRESENCEn</text>
<text x="292" y="206.7">Fixture Interface</text>
<text x="181.7" y="211.7">GP3.7</text>
<text x="191.2" y="210.1">37</text>
<text x="191.2" y="215.2">38</text>
<text x="248.9" y="211.7">RESETn</text>
<text x="292" y="211.7">Fixture MPIO</text>
<text x="157.6" y="217.8">4</text>
<text x="160.7" y="219.4">GND1</text>
<text x="181.7" y="221.9">GP4.1</text>
<text x="181.7" y="216.8">GP4.0</text>
<text x="191.2" y="220.3">40</text>
<text x="248.9" y="216.8">USR_GPIO1</text>
<text x="248.9" y="221.9">USR_GPIO2</text>
<text x="156" y="222.8">16</text>
<text x="156" y="227.9">27</text>
<text x="160.7" y="224.4">GND2</text>
<text x="181.7" y="227">GP4.2</text>
<text x="191.2" y="225.4">41</text>
<text x="248.9" y="227">USR_GPIO3</text>
<text x="156" y="233">32</text>
<text x="160.7" y="229.5">GND3</text>
<text x="181.7" y="232.1">GP4.3</text>
<text x="191.2" y="230.4">42</text>
<text x="248.9" y="232.1">USR_GPIO4</text>
<text x="293.9" y="230.8" transform="rotate(-90 293.9 230.8)">IDC N-Top</text>
<text x="298.9" y="228.3" transform="rotate(-90 298.9 228.3)">Module</text>
<text x="156" y="238.1">44</text>
<text x="160.7" y="234.6">GND4</text>
<text x="160.7" y="239.7">GND5</text>
<text x="181.7" y="237.1">GP4.4</text>
<text x="191.2" y="235.5">43</text>
<text x="156" y="243.1">55</text>
<text x="160.7" y="244.8">GND6</text>
<text x="181.7" y="242.2">GP4.5</text>
<text x="191.2" y="245.7">46</text>
<text x="191.2" y="240.6">45</text>
<text x="156" y="250.8">57</text>
<text x="181.7" y="247.3">GP4.6</text>
<text x="191.2" y="250.8">47</text>
<text x="206.3" y="248.4" transform="rotate(-90 206.3 248.4)">R156</text>
<text x="209.3" y="247.7" transform="rotate(-90 209.3 247.7)">10K</text>
<text x="213.9" y="248.4" transform="rotate(-90 213.9 248.4)">R249</text>
<text x="216.9" y="248.5" transform="rotate(-90 216.9 248.5)">100K</text>
<text x="221.5" y="248.4" transform="rotate(-90 221.5 248.4)">R250</text>
<text x="224.5" y="248.5" transform="rotate(-90 224.5 248.5)">100K</text>
<text x="229.1" y="248.4" transform="rotate(-90 229.1 248.4)">R251</text>
<text x="232.1" y="248.5" transform="rotate(-90 232.1 248.5)">100K</text>
<text x="236.7" y="248.4" transform="rotate(-90 236.7 248.4)">R252</text>
<text x="239.8" y="248.5" transform="rotate(-90 239.8 248.5)">100K</text>
<text x="160.7" y="252.4">TH</text>
<text x="181.7" y="252.4">GP4.7</text>
<text x="160" y="258.9">EGP10001232</text>
<text x="160" y="261.5">PCA9506BS</text>
</g>
<g font-size="2.5">
<text x="268.1" y="285.2">Martin Johansson</text>
<text x="340.3" y="285.2">3</text>
<text x="353" y="285.2">15</text>
<text x="389.9" y="285.2">15/12/2025:08:42</text>
</g>
<g font-size="1.8">
<text x="300.9" y="253.8">TITLE</text>
<text x="300.9" y="273.6">SIZE</text>
<text x="310.8" y="273.6">DWG NO</text>
<text x="400" y="273.6">REV</text>
<text x="251.4" y="283.5">DRAWN BY</text>
<text x="300.9" y="283.5">SCALE</text>
<text x="330.6" y="283.5">SHEET</text>
<text x="346.9" y="283.7">of</text>
</g>
</svg>
